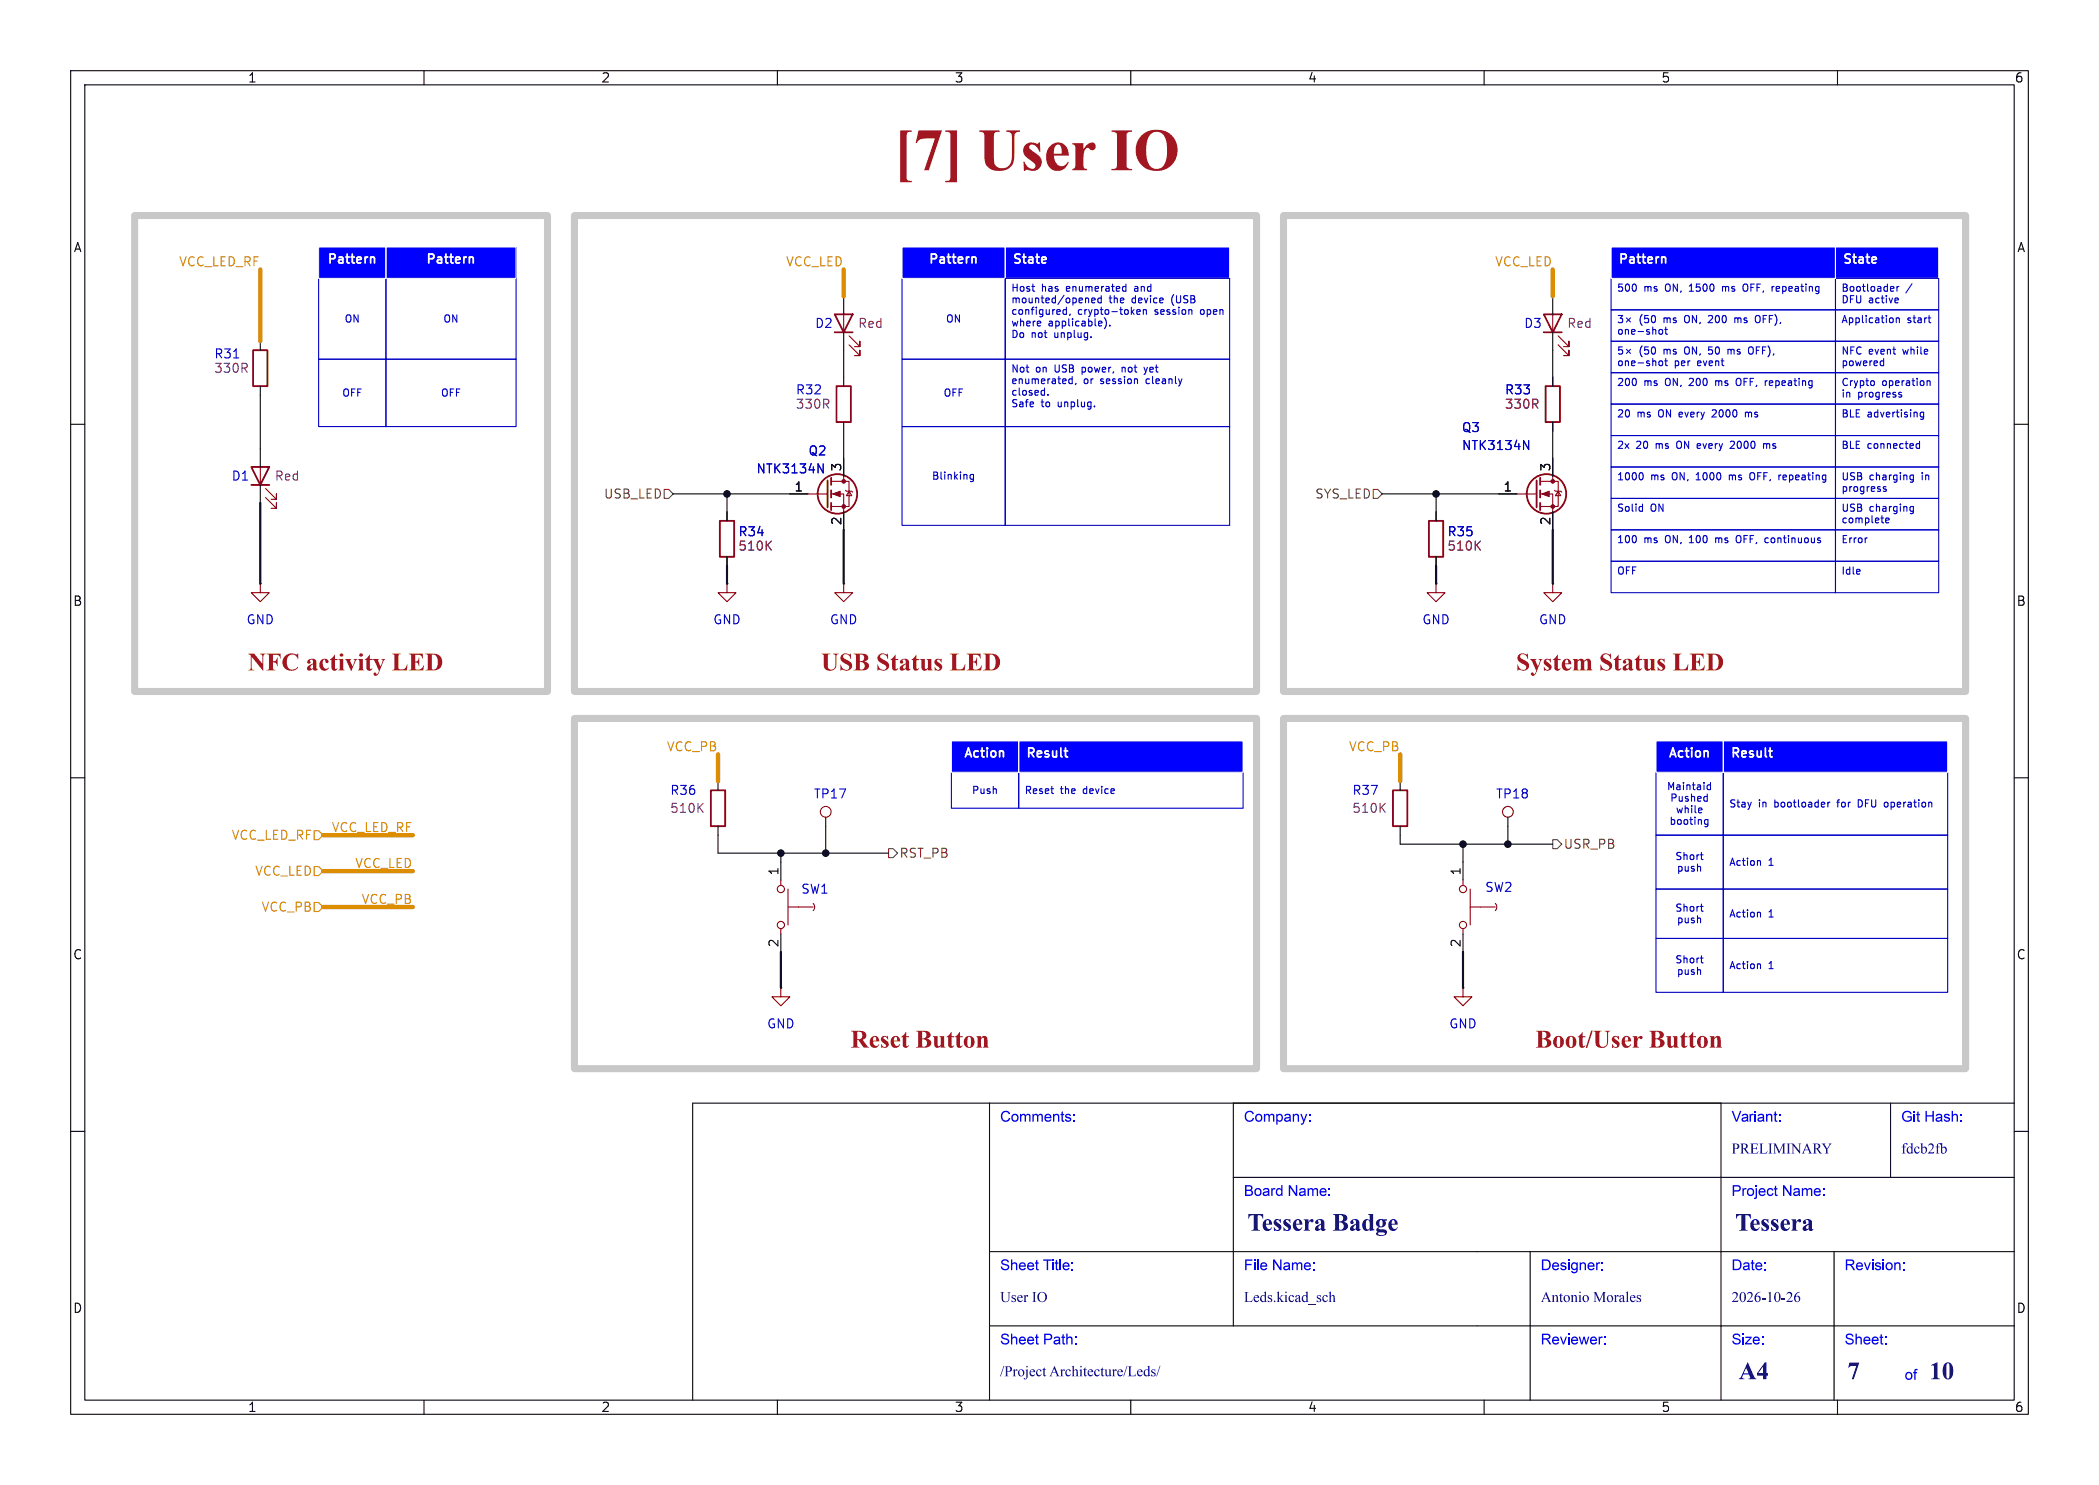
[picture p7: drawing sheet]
<svg xmlns="http://www.w3.org/2000/svg" width="297mm" height="210mm" viewBox="0 0 297 210" stroke-linecap="round" stroke-linejoin="round" font-family="sans-serif">
<g fill="none" stroke="#000" stroke-width=".15">
<path d="M10 10h277v190h-277zM12 12h273v186h-273zM60 10v2M110 10v2M160 10v2M210 10v2M260 10v2M10 60h2M285 60h2M10 110h2M285 110h2M140 156v42"/>
<path d="M174.5 156v31.5M243.5 156v42M267.5 156v10.5M285 156h-187v42M10 160h2M140 177h145M174.5 166.5h110.5M216.5 177v21M259.5 177v21M285 160h2M60 198v2M110 198v2"/>
<path d="M140 187.5h145M160 198v2M210 198v2M260 198v2"/>
</g>
<g fill="#00f">
<path d="M259.7 34.9h14.6v4.5h-14.6z"/>
<path d="M54.6 34.9h18.4v4.5h-18.4z"/>
<path d="M234.3 104.8h9.5v4.4h-9.5z"/>
<path d="M243.8 104.8h31.8v4.4h-31.8z"/>
<path d="M228 34.9h31.7v4.5h-31.7z"/>
<path d="M127.6 34.9h14.6v4.5h-14.6z"/>
<path d="M45.1 34.9h9.5v4.5h-9.5z"/>
<path d="M142.2 34.9h31.8v4.5h-31.8z"/>
<path d="M144.1 104.8h31.8v4.4h-31.8z"/>
<path d="M134.6 104.8h9.5v4.4h-9.5z"/>
</g>
<g fill="none" stroke="#840000" stroke-width=".25">
<path d="M35.8 49.5h2v5.1h-2zM118.1 44.5h2.5l-1.2 2.5zM118.1 47h2.5M118.4 54.6h2v5.1h-2zM218.4 44.5h2.6l-1.3 2.5zM218.4 47h2.6M218.7 54.6h2v5.1h-2zM35.6 66h2.5l-1.3 2.6zM35.6 68.6h2.5M101.9 73.7h2v5h-2zM117.1 67.9v3.9M117.6 67.6v1"/>
<path d="M117.6 69.3v1.1M117.6 71.1v1M202.2 73.7h2v5h-2zM217.4 67.9v3.9M217.9 67.6v1M217.9 69.3v1.1M217.9 71.1v1M100.6 111.8h2v5h-2zM197.1 111.8h2v5h-2z"/>
<circle cx="118.5" cy="69.8" r="2.79"/>
<circle cx="218.8" cy="69.8" r="2.79"/>
</g>
<g fill="none" stroke="#000" stroke-width=".15">
<path d="M36.8 48.3v1.2M36.8 54.6v11.4M119.4 41.9v2.6M119.4 47v7.6M119.4 59.7v7.6M219.7 41.9v2.6M219.7 47v7.6M219.7 59.7v7.6M36.8 68.6v2.5M95.2 69.9h19.1M102.9 69.9v3.8M102.9 78.7v1.3"/>
<path d="M119.4 72.4v2.5M195.6 69.9h19M203.2 69.9v3.8M203.2 78.7v1.3M219.7 72.4v2.5M36.8 82.6h.1M102.9 82.6h.1M119.4 82.6h.1M203.2 82.6h.1M219.7 82.6h.1M101.6 110.5v1.3M101.6 116.8v3.9h24.1"/>
<path d="M116.8 115.6v5.1M198.1 110.5v1.3M198.1 116.8v2.6h21.6M207 119.4v5.1M213.4 115.6v3.8M110.5 139.7h.1M110.5 120.7v3.8M110.5 132.1v2.5M207 139.7h.1M207 132.1v2.5"/>
</g>
<path d="M108.6 77.1l.5 .7M109.1 76.5l-.7 .8M208.9 77.1l.6 .7M209.5 76.5l-.8 .8M98.9 114.2l.6 .7M99.5 113.6l-.7 .7M195.5 114.2l.5 .7M196 113.6l-.7 .7" fill="none" stroke="#840084" stroke-width=".15"/>
<g fill="none" stroke="#840000" stroke-width=".15">
<path d="M119.4 44.5v2.5M120.1 48.8l1.6 1.5v-.8v.8h-.8M120.1 47.5l1.6 1.5v-.7v.7h-.8M219.7 44.5v2.5M220.5 48.8l1.5 1.5v-.8v.8h-.8M220.5 47.5l1.5 1.5v-.7v.7h-.8M36.8 66v2.6M37.6 70.4l1.5 1.5v-.8v.8h-.7M37.6 69.1l1.5 1.5v-.7v.7h-.7M114.3 69.9h2.8M117.6 69.9h1.8v2.5M117.6 68.1h2.5v3.5h-2.5"/>
<path d="M119.4 67.3v.8M119.6 69.3l.2 .2h.7l.1 .1M120.1 69.5l.4 .6h-.7zM214.6 69.9h2.8M217.9 69.9h1.8v2.5M217.9 68.1h2.6v3.5h-2.6M219.7 67.3v.8M220 69.3l.1 .2h.8l.1 .1M220.5 69.5l.4 .6h-.8zM36.8 82.6v1.2h1.3l-1.3 1.3-1.2-1.3h1.2M102.9 82.6v1.2h1.2l-1.2 1.3-1.3-1.3h1.3M119.4 82.6v1.2h1.2l-1.2 1.3-1.3-1.3h1.3"/>
<path d="M203.2 82.6v1.2h1.3l-1.3 1.3-1.3-1.3h1.3M219.7 82.6v1.2h1.3l-1.3 1.3-1.3-1.3h1.3M110.5 139.7v1.3h1.3l-1.3 1.2-1.3-1.2h1.3M110.5 124.5v.7M110.5 131.3v.8M111.5 128.3h3.6M111.5 125.7v5.1M115.1 127.8a.72 .72 0 0 1 0 1M207 139.7v1.3h1.3l-1.3 1.2-1.3-1.2h1.3M207 124.5v.7M207 131.3v.8M208 128.3h3.6"/>
<path d="M208 125.7v5.1M211.6 127.8a.72 .72 0 0 1 0 1"/>
<circle cx="116.8" cy="114.8" r=".76"/>
<circle cx="213.4" cy="114.8" r=".76"/>
<circle cx="110.5" cy="125.7" r=".51"/>
<circle cx="110.5" cy="130.8" r=".51"/>
<circle cx="207" cy="125.7" r=".51"/>
<circle cx="207" cy="130.8" r=".51"/>
</g>
<g fill="#840000" stroke="#840000" stroke-width=".15">
<path d="M218.2 69.9l1-.4v.7z"/>
<path d="M117.9 69.9l1-.4v.7z"/>
<circle cx="219.7" cy="71.6" r=".25"/>
<circle cx="219.7" cy="68.1" r=".25"/>
<circle cx="119.4" cy="71.6" r=".25"/>
<circle cx="119.4" cy="68.1" r=".25"/>
</g>
<g fill="none" stroke="#0000c2" stroke-width=".15">
<path d="M45.1 39.4h9.5v11.4h-9.5zM54.6 39.4h18.4v11.4h-18.4zM127.6 39.4h14.6v11.4h-14.6zM142.2 39.4h31.8v11.4h-31.8zM228 39.4h31.7v4.4h-31.7zM259.7 39.4h14.6v4.4h-14.6zM33.1 50.6h.7M45.1 50.8h9.5v9.5h-9.5zM54.6 50.8h18.4v9.5h-18.4zM127.6 50.8h14.6v9.5h-14.6zM142.2 50.8h31.8v9.5h-31.8zM146 40.5h.4"/>
<path d="M146.3 41.2h.1M148.3 55.8v.1M150.4 44l.1 .4h.4M150.9 43.4v1.1M151.3 54.2l.1 .1 .3-.1M151.4 44.4l-.1 .2M151.7 53.2v1.1M151.7 53.6h-.3l-.1 .1M152.2 54.2l-.1 .2M153.1 51.9v1.1M153.1 52.6h.1M153.2 51.9l-.1 .1"/>
<path d="M154.5 42.5l.5-.1-.1-.2-.3-.1-.1 .2v.5h.4M155.8 42.2l-.3-.1-.2 .2 .1 .5h.4M155.8 41.8v1M156.6 45.6l-.1 .4-.2 .5M157 46v.1M158.8 51.9v.7M159 40.5l.3 .1M159.1 51.9l-.3 .1M159.3 41.1l-.3 .1M159.3 40.2v1M160.6 40.8v.3M160.9 44.1l.4-.1v-.2h-.3l-.1 .1v.5h.4"/>
<path d="M161.8 43.9l.1-.1h.3v.7M161.8 43.8v.7M161.9 51.9l.2 .7M162.1 52.6l-.2 .4M162.2 53.7v.5M162.4 51.9l-.3 .7M165.8 42.1v.7M166.1 41.7h-.1M169.9 44v.4M228 43.8h31.7v4.5h-31.7zM228 57.2h31.7v4.4h-31.7zM228 52.7h31.7v4.5h-31.7z"/>
<path d="M228 48.3h31.7v4.4h-31.7zM229 44.6h.6l-.3 .4 .3 .1v.4l-.2 .1-.4-.1M229.6 49.1h-.5l-.1 .4 .2-.1 .3 .1 .1 .1v.4l-.2 .1-.4-.1M230.1 45l.6 .5M230.1 49.4l.6 .6M230.7 45l-.6 .5M230.7 49.4l-.6 .6M231.5 40.4v.6M231.5 53.7v.6M232.4 44.5h-.1M232.4 48.9l-.1 .1M234.8 51.1l.3-.1 .2 .2v.3l-.2 .2h-.3l-.1-.2z"/>
<path d="M234.8 46.6h.3l.2 .2v.3l-.2 .2-.3-.1-.1-.1zM235.6 51h.3M235.6 46.6h.3M235.7 50.7v.9l.2 .1M235.7 46.3v.8l.2 .2M237.6 58.3v.6M238.1 58.5l-.5 .1M238.4 44.8v.7M238.4 49.2v.7M239 41.2h.6M239.1 53.6h-.1M239.2 40.3l-.2 .2"/>
<path d="M239.6 53.9l-.6 .6h.6M241.7 50l.4 .1M242.1 44.6l-.4 .1M242.3 45.1l-.6 .5h.6M242.3 49.1h-.5l-.1 .4 .4-.1M242.7 58h-.4M242.8 53.8v.7M242.8 58.4l-.6 .6h.7M243.1 53.8l-.3 .1M243.7 40.5v.7M244 40.5l-.3 .1M244.5 49.4v.7"/>
<path d="M244.5 49.5l.3-.1 .1 .1M244.9 49.5v.6M245.1 49.4l-.2 .1M245.5 45.1l.3-.1 .1 .1M245.5 45v.6M245.7 54.4l.2 .1 .4-.1M245.9 45.1v.5M246.1 45l-.2 .1M246.3 53.7l-.2-.2a.34 .34 0 0 0-.4 .3M246.7 41l.2 .2 .4-.2M247 58.4l.3-.1 .1 .1M247 58.3v.7"/>
<path d="M247.3 40.3l-.2-.1a.34 .34 0 0 0-.5 .3M247.4 49.4a.34 .34 0 0 1 .3-.4 .34 .34 0 0 1 .4 .4v.3a.34 .34 0 0 1-.5 .4M247.4 58.4v.6M247.6 58.3l-.2 .1M248.4 45a.34 .34 0 0 1 .3-.4 .34 .34 0 0 1 .4 .4v.3a.34 .34 0 0 1-.5 .3M250.2 48.9v.1M250.7 53.8h-.2l-.1 .2v.5h.3M250.8 54.1l-.4 .1M251.1 44.5h.1M251.7 40.5h-.2l-.2 .2 .1 .4 .3 .1M251.8 40.8h-.5M259.7 52.7h14.6v4.5h-14.6z"/>
<path d="M259.7 48.3h14.6v4.4h-14.6zM259.7 57.2h14.6v4.4h-14.6zM259.7 43.8h14.6v4.5h-14.6zM265 53.8l.2 .2v.3l-.2 .2M266.2 51l.3 .1M266.5 50.7v1M266.5 51.7h-.3M267.6 40.5l.3 .1 .1 .2h-.5M267.8 45l.1 .1-.1 .5M267.9 41.1l-.3 .1M268.3 45.1l.2-.1h.2l.1 .6M268.3 45v.6"/>
<path d="M268.4 40.5v.7M268.6 42.2v.2l-.5 .1M268.7 40.5l-.3 .2M268.8 55.8l.2 .1 .1 .1-.2 .2h-.1M272.2 58.3v.8l-.2 .2h-.2M272.2 58.3h-.3l-.2 .2 .1 .4h.4M272.7 53.8v.7M272.7 53.9l.1-.1 .3 .1v.6M272.8 45h.4M273.1 45.6h.1M115.8 65.6l.7 1.3v-1.3M127.6 60.3h14.6v14h-14.6z"/>
<path d="M137.7 67.1v.8l-.1 .2h-.3M137.7 67.1h-.2l-.2 .2 .1 .4h.3M142.2 60.3h31.8v14h-31.8zM215.6 62.3l.7 1.3v-1.3M228 66h31.7v4.5h-31.7zM228 61.6h31.7v4.4h-31.7zM228 79.4h31.7v4.4h-31.7zM228 74.9h31.7v4.5h-31.7zM228 70.5h31.7v4.4h-31.7zM231.5 75.9v.7M232.1 71.6l.3 .1M232.3 66.8a.64 .64 0 0 1 0 1.1"/>
<path d="M232.4 72.3h-.3M232.4 71.3v1M237.3 62.5v.8M239 76.7h.6M239.2 75.9l-.2 .1M240 67.9h.6M240.2 67l-.2 .1M240.2 63.4h.3M240.5 62.7l-.3 .1M240.6 63l-.5 .1M242.8 76.1v.6M243.1 76.1l-.3 .1"/>
<path d="M244.7 67.2v.7M244.8 62.5l.2-.1 .4 .1M245 67.2l-.3 .1M245.4 62.8l-.6 .6h.6M245.7 76.6l.2 .1 .4-.1M246.3 75.9l-.2-.2a.34 .34 0 0 0-.4 .4M247.6 67.7l.2 .2 .4-.2M248.2 67l-.2-.2a.34 .34 0 0 0-.4 .4M249.5 62.8l.3-.1 .2 .2M249.5 62.7v.7M250 62.9v.5M250.4 62.8l-.3-.1-.1 .2"/>
<path d="M252.6 67.2h-.2l-.1 .1v.5l.3 .1M252.8 67.4l-.5 .1M259.7 70.5h14.6v4.4h-14.6zM259.7 79.4h14.6v4.4h-14.6zM259.7 74.9h14.6v4.5h-14.6zM259.7 66h14.6v4.5h-14.6zM259.7 61.6h14.6v4.4h-14.6zM264.1 76.1h.1M266.5 69l.4 .3-.1 .2-.3-.1M266.8 73.4l.1 .5h.4M267.3 73.5l-.5 .1M270.3 67.8h.4"/>
<path d="M270.3 67.2h.4M270.3 72.3h.4M270.3 71.7h.4M270.7 67.2v.8l-.2 .2-.2-.1M270.7 71.6v.8l-.2 .2h-.2M271.2 63.3l.1 .1h.3M271.6 62.8l-.3-.1-.1 .1M271.6 62.4v1M134.6 109.2h9.5v5.1h-9.5zM144.1 109.2h31.8v5.1h-31.8zM148.7 111.5h.4M149 112.2h.1"/>
<path d="M234.3 109.2h9.5v8.9h-9.5zM234.3 118.1h9.5v7.6h-9.5zM240.7 114.3l.1 .2-.5 .1M240.8 114.9h-.1M241.3 112.6l.3 .1M241.6 112.3v1M241.6 113.3h-.3M241.7 115.9v.8l-.2 .2h-.3M241.7 116l-.3-.1-.2 .2 .1 .4h.4M242 110.7v1M242 111h-.3l-.2 .2 .1 .4h.4M243.8 109.2h31.8v8.9h-31.8z"/>
<path d="M243.8 118.1h31.8v7.6h-31.8zM258.6 113.4v.7M258.9 113.4l-.3 .2M259.9 113.4h.4M263.3 113.2l-.4-.1v1h.4M266.8 113.4l.3 .1 .1 .1M267.2 113.9l-.1 .2h-.3M234.3 132.7h9.5v7.6h-9.5zM234.3 125.7h9.5v7h-9.5zM240.6 135.5h.4M240.6 128.2h.4M240.6 120.9h.4"/>
<path d="M240.7 136l.3 .2M240.7 128.7l.3 .2M240.7 121.4l.3 .2M243.8 132.7h31.8v7.6h-31.8zM243.8 125.7h31.8v7h-31.8zM248.8 136.3l.3 .2v.5M248.8 121.7l.3 .1v.6M248.8 129l.3 .2v.5"/>
</g>
<path d="M44.4 117.5h.7l.6 .6-.6 .6h-.7zM44.4 122.6h.7l.6 .6-.6 .6h-.7zM44.4 127.6h.7l.6 .7-.6 .6h-.7z" fill="none" stroke="#dc8e00" stroke-width=".15"/>
<path d="M94 69.2h.6l.6 .7-.6 .6h-.6zM194.3 69.2h.6l.7 .7-.7 .6h-.6zM219.7 118.7h.6l.7 .7-.7 .6h-.6zM125.7 120h.7l.6 .7-.6 .6h-.7z" fill="none" stroke="#725600" stroke-width=".15"/>
<path d="M45.1 34.9h9.5v4.5h-9.5zM54.6 34.9h18.4v4.5h-18.4zM127.6 34.9h14.6v4.5h-14.6zM142.2 34.9h31.8v4.5h-31.8zM228 34.9h31.7v4.5h-31.7zM259.7 34.9h14.6v4.5h-14.6zM134.6 104.8h9.5v4.4h-9.5zM144.1 104.8h31.8v4.4h-31.8zM234.3 104.8h9.5v4.4h-9.5zM243.8 104.8h31.8v4.4h-31.8z" fill="none" stroke="#fff" stroke-width=".15"/>
<g fill="none" stroke="#fff" stroke-width=".25">
<path d="M47.4 36l-.2-.1h-.5v1.3M49.1 35.9v1.1M49.8 35.9v1.1M52.6 36.3l.3 .1 .1 .1v.7M61.3 36l-.1-.1h-.5v1.3M63.1 35.9v1.1M63.8 35.9v1.1M66.6 36.3l.3 .1 .1 .1v.7M132.5 36l-.2-.1h-.5v1.3M134.2 35.9v1.1M134.9 35.9v1.1M137.7 36.3l.3 .1 .1 .1v.7"/>
<path d="M144.3 36l-.5-.1-.1 .1M144.9 35.9v1.1M146.7 35.9v1.1M230.1 36l-.2-.1h-.5v1.3M231.8 35.9v1.1M232.5 35.9v1.1M235.5 36.3l.2 .2v.7M261.8 36l-.5-.1-.2 .1M262.3 35.9v1.1M264.2 35.9v1.1M136.6 107l.4-1.2 .4 1.2M139 105.8v1.1"/>
<path d="M139.7 105.8v.1M146.2 105.9l-.1-.1h-.5v1.2M150.1 105.8v1.1M150.8 105.8v1.1M236.3 107l.4-1.2 .4 1.2M238.7 105.8v1.1M239.4 105.8v.1M245.9 105.9l-.2-.1h-.4v1.2M249.8 105.8v1.1M250.5 105.8v1.1"/>
</g>
<path d="M19 30.5h58.5v67.3h-58.5zM81.3 30.5h96.5v67.3h-96.5zM181.6 30.5h96.5v67.3h-96.5zM81.3 101.6h96.5v49.5h-96.5zM181.6 101.6h96.5v49.5h-96.5z" fill="none" stroke="#c8c8c8" stroke-width="1"/>
<path d="M36.8 38.1v10.2M119.4 38.1v3.8M219.7 38.1v3.8M45.7 118.1h12.7M101.6 106.7v3.8M198.1 106.7v3.8M45.7 123.2h12.7M45.7 128.3h12.7" fill="none" stroke="#dc8e00" stroke-width=".61"/>
<path d="M36.8 71.1v11.5M119.4 74.9v7.7M219.7 74.9v7.7M102.9 80v2.6M203.2 80v2.6M110.5 134.6v5.1M207 134.6v5.1" fill="none" stroke="#000" stroke-width=".3"/>
<g fill="#000" stroke="#000" stroke-width=".15">
<circle cx="102.9" cy="69.9" r=".46"/>
<circle cx="203.2" cy="69.9" r=".46"/>
<circle cx="207" cy="119.4" r=".46"/>
<circle cx="213.4" cy="119.4" r=".46"/>
<circle cx="110.5" cy="120.7" r=".46"/>
<circle cx="116.8" cy="120.7" r=".46"/>
</g>
<text font-size="8.4" fill="#a21622" x="126.5" y="26.3">[7] UserIO</text>
<g font-size="3.5" fill="#a21622">
<text x="35.1" y="95.3">NFC activityLED</text>
<text x="116.2" y="95.3">USBStatusLED</text>
<text x="214.5" y="95.3">SystemStatusLED</text>
<text x="120.4" y="148.6">ResetButton</text>
<text x="217.3" y="148.6">Boot/UserButton</text>
</g>
<g font-size="3.5" fill="#00007f">
<text x="176.5" y="175">TesseraBadge</text>
<text x="245.5" y="175">Tessera</text>
<text x="246" y="196">A4</text>
<text x="261.4" y="196">7</text>
<text x="273" y="196">10</text>
</g>
<g font-size="2.1" fill="#00f">
<text x="141.5" y="159.2">Comments:</text>
<text x="176" y="159.2">Company:</text>
<text x="245" y="159.2">Variant:</text>
<text x="269" y="159.2">Git Hash:</text>
<text x="176" y="169.7">Board Name:</text>
<text x="245" y="169.7">Project Name:</text>
<text x="141.5" y="180.2">Sheet Title:</text>
<text x="176" y="180.2">File Name:</text>
<text x="218" y="180.2">Designer:</text>
<text x="245" y="180.2">Date:</text>
<text x="261" y="180.2">Revision:</text>
<text x="141.5" y="190.7">Sheet Path:</text>
<text x="218" y="190.7">Reviewer:</text>
<text x="245" y="190.7">Size:</text>
<text x="261" y="190.7">Sheet:</text>
<text x="269.5" y="195.7">of</text>
</g>
<g font-size="2.1" fill="#00007f">
<text x="245" y="163.7">PRELIMINARY</text>
<text x="269" y="163.7">fdcb2fb</text>
<text x="141.5" y="184.7">UserIO</text>
<text x="176" y="184.7">Leds.kicad_sch</text>
<text x="218" y="184.7">AntonioMorales</text>
<text x="245" y="184.7">2026-10-26</text>
<text x="141.5" y="195.2">/ProjectArchitecture/Leds/</text>
</g>
<g font-size="1.8">
<text x="35" y="11.9">1</text>
<text x="85" y="11.9">2</text>
<text x="135" y="11.9">3</text>
<text x="185" y="11.9">4</text>
<text x="235" y="11.9">5</text>
<text x="285" y="11.9">6</text>
<text x="10.3" y="35.9">A</text>
<text x="285.3" y="35.9">A</text>
<text x="112.3" y="69.6">1</text>
<text x="119.1" y="66.7" transform="rotate(-90 119.1 66.7)">3</text>
<text x="212.7" y="69.6">1</text>
<text x="219.5" y="66.7" transform="rotate(-90 219.5 66.7)">3</text>
<text x="119.1" y="74.4" transform="rotate(-90 119.1 74.4)">2</text>
<text x="219.5" y="74.4" transform="rotate(-90 219.5 74.4)">2</text>
<text x="10.3" y="85.9">B</text>
<text x="285.3" y="85.9">B</text>
<text x="110.2" y="123.9" transform="rotate(-90 110.2 123.9)">1</text>
<text x="206.8" y="123.9" transform="rotate(-90 206.8 123.9)">1</text>
<text x="10.3" y="135.9">C</text>
<text x="110.2" y="134.1" transform="rotate(-90 110.2 134.1)">2</text>
<text x="206.8" y="134.1" transform="rotate(-90 206.8 134.1)">2</text>
<text x="285.3" y="135.9">C</text>
<text x="10.3" y="185.9">D</text>
<text x="285.3" y="185.9">D</text>
<text x="35" y="199.9">1</text>
<text x="85" y="199.9">2</text>
<text x="135" y="199.9">3</text>
<text x="185" y="199.9">4</text>
<text x="235" y="199.9">5</text>
<text x="285" y="199.9">6</text>
</g>
<g font-size="1.8" fill="#dc8e00">
<text x="25.3" y="37.8">VCC_LED_RF</text>
<text x="111.1" y="37.8">VCC_LED</text>
<text x="211.5" y="37.8">VCC_LED</text>
<text x="94.3" y="106.3">VCC_PB</text>
<text x="190.8" y="106.3">VCC_PB</text>
<text x="32.7" y="119">VCC_LED_RF</text>
<text x="46.8" y="117.8">VCC_LED_RF</text>
<text x="36" y="124.1">VCC_LED</text>
<text x="50.2" y="122.8">VCC_LED</text>
<text x="36.9" y="129.1">VCC_PB</text>
<text x="51.1" y="127.9">VCC_PB</text>
</g>
<g font-size="1.8" fill="#fff">
<text x="46.1" y="37.9">Pattern</text>
<text x="60.1" y="37.9">Pattern</text>
<text x="131.2" y="37.9">Pattern</text>
<text x="143.2" y="37.9">State</text>
<text x="228.9" y="37.9">Pattern</text>
<text x="260.7" y="37.9">State</text>
<text x="136.2" y="107.8">Action</text>
<text x="145.1" y="107.8">Result</text>
<text x="235.9" y="107.8">Action</text>
<text x="244.8" y="107.8">Result</text>
</g>
<g font-size="1.8" fill="#0000c2">
<text x="115.2" y="46.6">D2</text>
<text x="215.6" y="46.6">D3</text>
<text x="114.3" y="64.6">Q2</text>
<text x="206.8" y="61.3">Q3</text>
<text x="206.8" y="63.9">NTK3134N</text>
<text x="32.7" y="68.2">D1</text>
<text x="106.9" y="67.2">NTK3134N</text>
<text x="34.8" y="88.5">GND</text>
<text x="100.8" y="88.5">GND</text>
<text x="117.3" y="88.5">GND</text>
<text x="201.2" y="88.5">GND</text>
<text x="217.7" y="88.5">GND</text>
<text x="94.8" y="112.6">R36</text>
<text x="115.1" y="113.1">TP17</text>
<text x="191.3" y="112.6">R37</text>
<text x="211.6" y="113.1">TP18</text>
<text x="113.3" y="126.6">SW1</text>
<text x="210.1" y="126.3">SW2</text>
<text x="108.5" y="145.6">GND</text>
<text x="205" y="145.6">GND</text>
</g>
<g font-size="1.8" fill="#840084">
<text x="121.3" y="46.6">Red</text>
<text x="221.7" y="46.6">Red</text>
<text x="30.2" y="52.9">330R</text>
<text x="30.2" y="50.9">R31</text>
<text x="112.5" y="58">330R</text>
<text x="112.5" y="56">R32</text>
<text x="212.8" y="58">330R</text>
<text x="212.9" y="56">R33</text>
<text x="38.8" y="68.2">Red</text>
<text x="104.4" y="76">R34</text>
<text x="204.7" y="76">R35</text>
<text x="104.4" y="78.1">510K</text>
<text x="204.7" y="78.1">510K</text>
<text x="94.7" y="115.2">510K</text>
<text x="191.3" y="115.2">510K</text>
</g>
<g font-size="1.8" fill="#725600">
<text x="85.4" y="70.7">USB_LED</text>
<text x="186" y="70.7">SYS_LED</text>
<text x="127.2" y="121.5">RST_PB</text>
<text x="221.2" y="120.2">USR_PB</text>
</g>
<g font-size="1.4" fill="#0000c2">
<text x="143" y="41.6">Host</text>
<text x="147.4" y="41.6">has</text>
<text x="151.1" y="41.6">enumerated</text>
<text x="161" y="41.6">and</text>
<text x="228.7" y="41.6">500</text>
<text x="232.7" y="41.6">ms</text>
<text x="235.9" y="41.6">ON,</text>
<text x="239.5" y="41.6">1500</text>
<text x="244.4" y="41.6">ms</text>
<text x="247.6" y="41.6">OFF,</text>
<text x="251.9" y="41.6">repeating</text>
<text x="260.5" y="41.6">Bootloader</text>
<text x="269.7" y="41.6">/</text>
<text x="48.7" y="45.8">ON</text>
<text x="62.6" y="45.8">ON</text>
<text x="133.7" y="45.8">ON</text>
<text x="143" y="43.2">mounted/opened</text>
<text x="143" y="44.9">configured,</text>
<text x="143" y="46.5">where</text>
<text x="148.4" y="46.5">applicable).</text>
<text x="152.5" y="44.9">crypto-token</text>
<text x="157" y="43.2">the</text>
<text x="160.4" y="43.2">device</text>
<text x="163.6" y="44.9">session</text>
<text x="166.2" y="43.2">(USB</text>
<text x="170.3" y="44.9">open</text>
<text x="228.7" y="47.7">one-shot</text>
<text x="232" y="46.1">(50</text>
<text x="235.6" y="46.1">ms</text>
<text x="238.8" y="46.1">ON,</text>
<text x="242.5" y="46.1">200</text>
<text x="246.4" y="46.1">ms</text>
<text x="249.6" y="46.1">OFF),</text>
<text x="260.5" y="43.2">DFU</text>
<text x="260.5" y="46.1">Application</text>
<text x="264.5" y="43.2">active</text>
<text x="269.9" y="46.1">start</text>
<text x="143" y="48.1">Do</text>
<text x="143" y="53">Not</text>
<text x="146" y="48.1">not</text>
<text x="146.6" y="53">on</text>
<text x="149.4" y="48.1">unplug.</text>
<text x="149.5" y="53">USB</text>
<text x="153.5" y="53">power,</text>
<text x="159.5" y="53">not</text>
<text x="162.9" y="53">yet</text>
<text x="228.7" y="52.1">one-shot</text>
<text x="232" y="50.5">(50</text>
<text x="235.6" y="50.5">ms</text>
<text x="237" y="52.1">per</text>
<text x="238.8" y="50.5">ON,</text>
<text x="240.4" y="52.1">event</text>
<text x="242.5" y="50.5">50</text>
<text x="245.4" y="50.5">ms</text>
<text x="248.6" y="50.5">OFF),</text>
<text x="260.5" y="50.5">NFC</text>
<text x="260.5" y="52.1">powered</text>
<text x="264.5" y="50.5">event</text>
<text x="269.5" y="50.5">while</text>
<text x="48.3" y="56.3">OFF</text>
<text x="62.3" y="56.3">OFF</text>
<text x="133.4" y="56.3">OFF</text>
<text x="143" y="54.7">enumerated,</text>
<text x="143" y="56.3">closed.</text>
<text x="143" y="57.9">Safe</text>
<text x="147.4" y="57.9">to</text>
<text x="149.9" y="57.9">unplug.</text>
<text x="153.4" y="54.7">or</text>
<text x="155.9" y="54.7">session</text>
<text x="162.6" y="54.7">cleanly</text>
<text x="228.7" y="59.4">20</text>
<text x="228.7" y="54.9">200</text>
<text x="231.7" y="59.4">ms</text>
<text x="232.7" y="54.9">ms</text>
<text x="234.9" y="59.4">ON</text>
<text x="235.9" y="54.9">ON,</text>
<text x="238.1" y="59.4">every</text>
<text x="239.5" y="54.9">200</text>
<text x="243" y="59.4">2000</text>
<text x="243.4" y="54.9">ms</text>
<text x="246.6" y="54.9">OFF,</text>
<text x="247.9" y="59.4">ms</text>
<text x="251" y="54.9">repeating</text>
<text x="260.5" y="54.9">Crypto</text>
<text x="260.5" y="56.6">in</text>
<text x="260.5" y="59.4">BLE</text>
<text x="262.9" y="56.6">progress</text>
<text x="264.3" y="59.4">advertising</text>
<text x="266.3" y="54.9">operation</text>
<text x="228.7" y="63.8">2x</text>
<text x="231.5" y="63.8">20</text>
<text x="234.5" y="63.8">ms</text>
<text x="237.7" y="63.8">ON</text>
<text x="240.9" y="63.8">every</text>
<text x="245.8" y="63.8">2000</text>
<text x="250.7" y="63.8">ms</text>
<text x="260.5" y="63.8">BLE</text>
<text x="264.3" y="63.8">connected</text>
<text x="131.8" y="68">Blinking</text>
<text x="228.7" y="68.3">1000</text>
<text x="233.6" y="68.3">ms</text>
<text x="236.8" y="68.3">ON,</text>
<text x="240.5" y="68.3">1000</text>
<text x="245.4" y="68.3">ms</text>
<text x="248.6" y="68.3">OFF,</text>
<text x="252.9" y="68.3">repeating</text>
<text x="260.5" y="68.3">USB</text>
<text x="260.5" y="69.9">progress</text>
<text x="264.6" y="68.3">charging</text>
<text x="272.2" y="68.3">in</text>
<text x="228.7" y="77.2">100</text>
<text x="228.7" y="72.7">Solid</text>
<text x="232.7" y="77.2">ms</text>
<text x="233.6" y="72.7">ON</text>
<text x="235.9" y="77.2">ON,</text>
<text x="239.5" y="77.2">100</text>
<text x="243.4" y="77.2">ms</text>
<text x="246.6" y="77.2">OFF,</text>
<text x="251" y="77.2">continuous</text>
<text x="260.5" y="72.7">USB</text>
<text x="260.5" y="74.4">complete</text>
<text x="260.5" y="77.2">Error</text>
<text x="264.6" y="72.7">charging</text>
<text x="228.7" y="81.6">OFF</text>
<text x="260.5" y="81.6">Idle</text>
<text x="137.4" y="112.5">Push</text>
<text x="144.9" y="112.5">Reset</text>
<text x="150.1" y="112.5">the</text>
<text x="153.5" y="112.5">device</text>
<text x="235.8" y="111.9">Maintaid</text>
<text x="236.2" y="113.6">Pushed</text>
<text x="236.1" y="116.9">booting</text>
<text x="237" y="115.2">while</text>
<text x="244.6" y="114.4">Stay</text>
<text x="248.9" y="114.4">in</text>
<text x="251.3" y="114.4">bootloader</text>
<text x="260.5" y="114.4">for</text>
<text x="263.6" y="114.4">DFU</text>
<text x="267.6" y="114.4">operation</text>
<text x="236.9" y="121.8">Short</text>
<text x="237.2" y="123.5">push</text>
<text x="244.6" y="122.7">Action</text>
<text x="250.3" y="122.7">1</text>
<text x="236.9" y="129.1">Short</text>
<text x="237.2" y="130.8">push</text>
<text x="244.6" y="130">Action</text>
<text x="250.3" y="130">1</text>
<text x="236.9" y="136.4">Short</text>
<text x="244.6" y="137.3">Action</text>
<text x="250.3" y="137.3">1</text>
<text x="237.2" y="138.1">push</text>
</g>
</svg>
